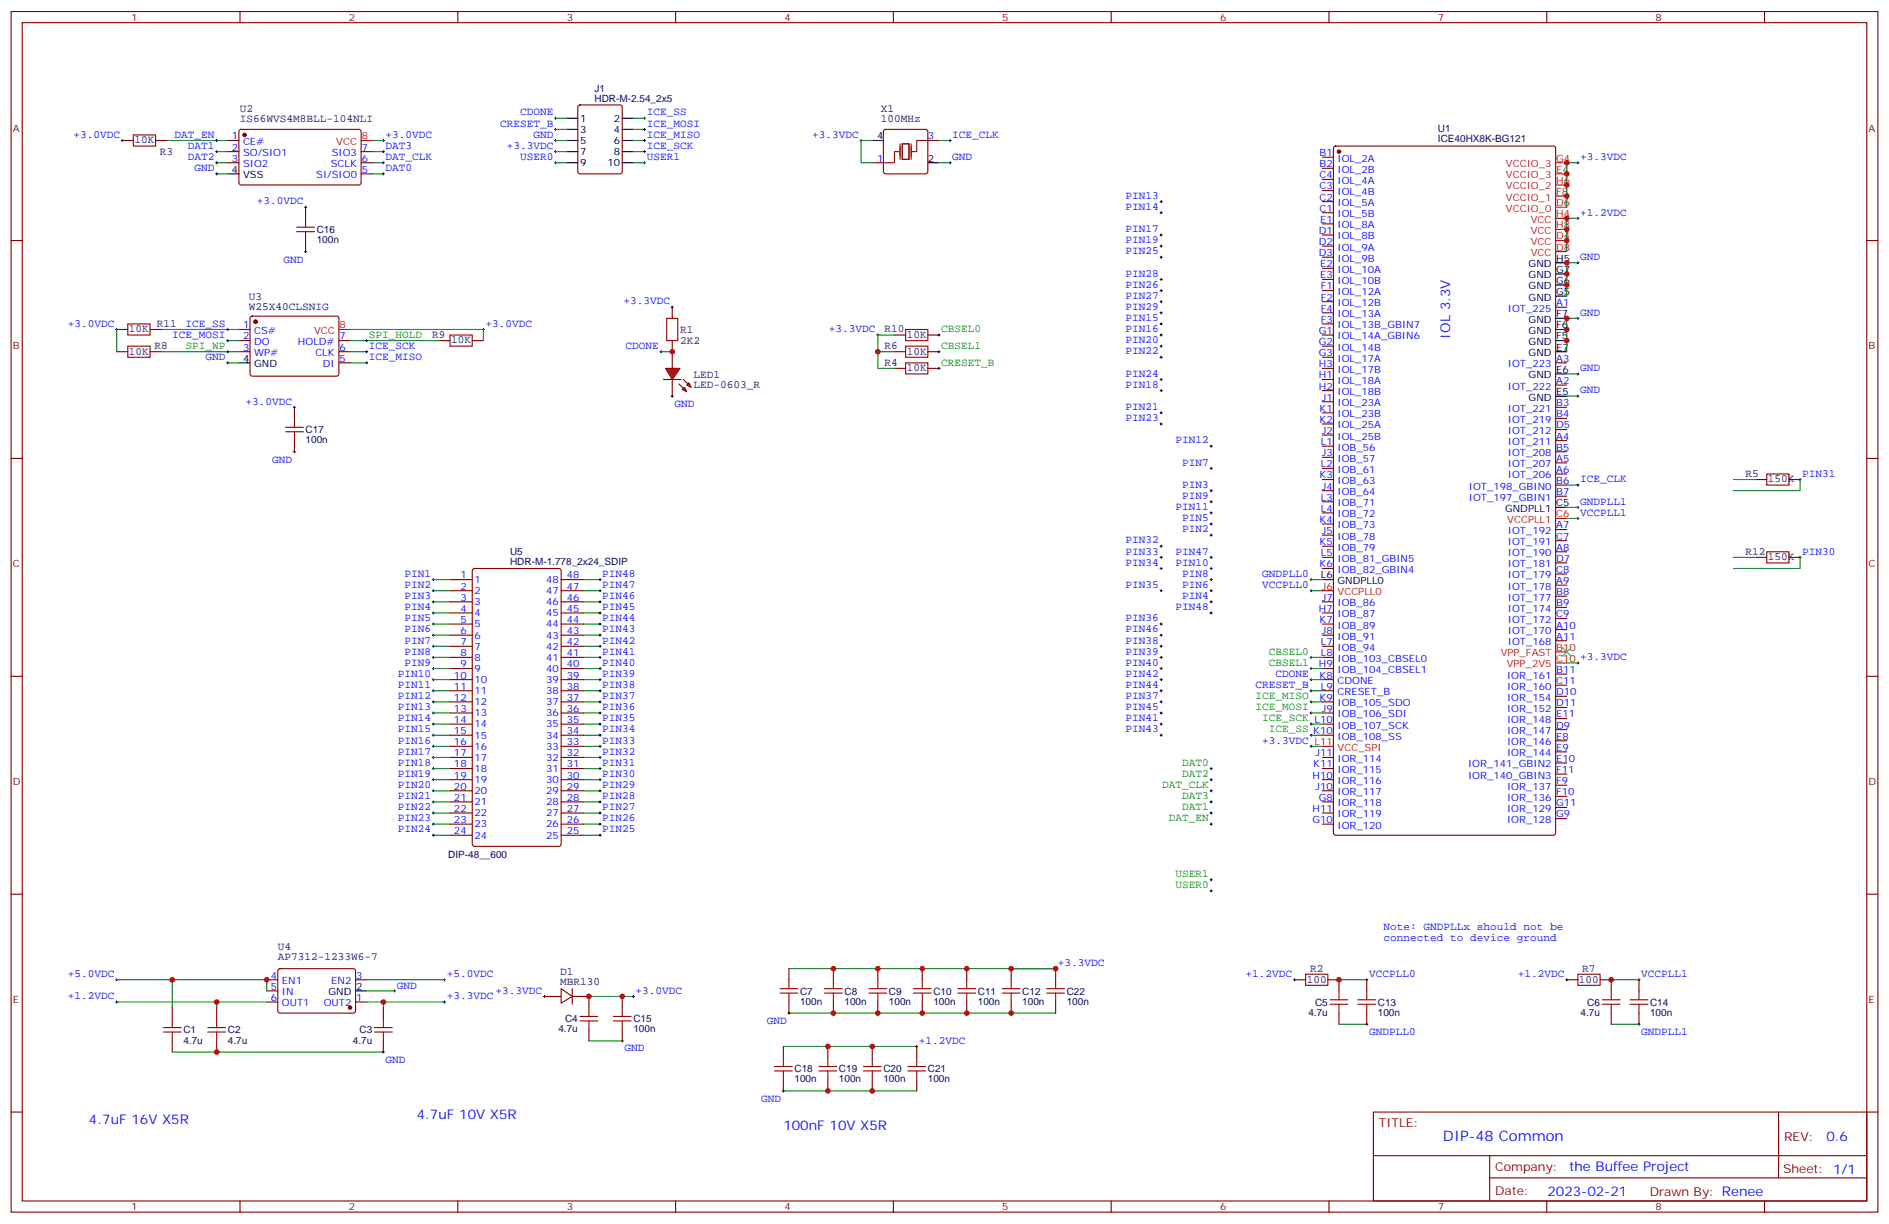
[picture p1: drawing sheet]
<svg xmlns="http://www.w3.org/2000/svg" width="600mm" height="388mm" viewBox="0 0 600 388" stroke-linecap="round" stroke-linejoin="round" font-family="sans-serif">
<g fill="none" stroke="#870000" stroke-width=".35">
<path d="M3.5 3.7h592.7v381h-592.7zM7.1 7.2h585.6v373.9h-585.6zM76.2 3.7v3.5M145.3 3.7v3.5M214.5 3.7v3.5M283.6 3.7v3.5M352.8 3.7v3.5M421.9 3.7v3.5M491.1 3.7v3.5M560.2 3.7v3.5M3.5 76.3h3.6M592.7 76.3h3.5"/>
<path d="M213.4 97.5v3.5M75.8 104.6h3.6M75.8 108.1h3.6M75.8 111.6h3.6M79.6 100.5l.5-.2 27.1 .1 .4 .6-.1 17.9-.6 .5-27.1-.1-.4-.6v-17.7zM107.6 108.1h3.5M107.6 111.6h3.5M107.6 115.1h3.5M213.4 108.1v3.5M284 116.9h3.5M294.6 116.9h3.5M3.5 145.5h3.6"/>
<path d="M592.7 145.5h3.5M3.5 214.6h3.6M592.7 214.6h3.5M3.5 283.8h3.6M592.7 283.8h3.5M411 310.9h3.5M421.6 310.9h3.5M3.5 352.9h3.6M436 352.9h156.7v28.2h-156.7zM564.7 352.9v20.9M592.7 352.9h3.5M436.1 366.8h156.4"/>
<path d="M472.9 373.8h119.6M472.9 366.8v14.1M76.2 381.1v3.6M145.3 381.1v3.6M214.5 381.1v3.6M283.6 381.1v3.6M352.8 381.1v3.6M421.9 381.1v3.6M491.1 381.1v3.6M560.2 381.1v3.6"/>
</g>
<circle cx="81.1" cy="102.1" r=".53" fill="#870000" stroke="#870000" stroke-width=".35"/>
<path d="M75.8 115.1h3.6" fill="none" stroke="#000" stroke-width=".35"/>
<path d="M107.6 104.6h3.5" fill="none" stroke="#f00" stroke-width=".35"/>
<g fill="none" stroke="#000" stroke-width=".32">
<path d="M213.1 97.5h.7M213.4 97.2v.7M72 115.1h.7M72.3 114.8v.7M153.1 104.6h.7M153.5 104.2v.7M209.5 111.6h.8M209.9 111.3v.7M278.3 106.3h.7M278.7 106v.7M297.7 116.9h.7M298.1 116.6v.7"/>
<path d="M433.6 310.9h.7M433.9 310.6v.7M433.6 325h.7M433.9 324.7v.7"/>
</g>
<path d="M51.2 104.6h24.6M51.2 111.6h24.6M72.3 115.1h3.5M72.3 108.1h3.5M111.1 115.1h5.3M111.1 111.6h5.3M209.9 111.6h3.5M425.1 310.9h8.8M425.1 325h8.8" fill="none" stroke="#008700" stroke-width=".35"/>
<path d="M211.7 101h3.5v7.1h-3.5zM287.5 115.1h7.1v3.6h-7.1zM414.5 309.2h7.1v3.5h-7.1z" fill="none" stroke="#a10000" stroke-width=".35"/>
<g fill="#f00" stroke="#870000" stroke-width=".35">
<path d="M211.3 116.9h4.6l-2.5 3.5z"/>
<path d="M210.6 120.4h5.7z"/>
</g>
<g fill="#870000" stroke="#870000" stroke-width=".35">
<path d="M217 120.4l1.4 1.4z"/>
<path d="M215.5 121.8l1.5 1.5z"/>
</g>
<g fill="#f00" stroke="#870000" stroke-width=".35">
<path d="M218 122.2l.7-.7 .7 1.4z"/>
<path d="M216.6 123.6l.7-.7 .7 1.4z"/>
</g>
<g fill="none" stroke="#870000" stroke-width=".35">
<path d="M183.7 33.5l.4-.2h12.7l.7 .4 .1 20.8-.5 .6-13 .1-.6-.5-.1-20.7zM38.8 44.6h3.5M49.4 44.6h3.5M72.3 44.6h3.5M72.3 48.1h3.5M72.3 51.6h3.5M76.1 41.3l.5-.2h37.6l.5 .7-.1 16.5-.7 .4-37.6-.1-.5-.6v-16.2zM114.7 48.1h3.5M114.7 51.6h3.5M114.7 55.2h3.5M276.9 51.6h3.6M280.7 41.3l.5-.2h12.7l.5 .2 .2 .5v12.7l-.3 .5-.4 .2h-12.7l-.5-.3-.2-.4v-12.7z"/>
<path d="M294.6 44.6h3.5M419.8 49.9h3.5M419.8 53.4h3.5M419.8 56.9h3.5M423.6 46.6l.4-.2h69.2l.6 .4 .1 217.6-.5 .6-69.4 .1-.6-.5-.1-217.5zM97 65.8v3.5M97 76.3v3.6M419.8 60.5h3.5M419.8 64h3.5M419.8 67.5h3.5M419.8 71h3.5M419.8 74.6h3.5"/>
<path d="M419.8 78.1h3.5M419.8 81.6h3.5M419.8 85.2h3.5M419.8 88.7h3.5M419.8 92.2h3.5M419.8 95.7h3.5M419.8 99.3h3.5M493.9 97.5h3.5M37 111.6h3.6M37 104.6h3.6M47.6 111.6h3.6M47.6 104.6h3.6"/>
<path d="M139.3 108.1h3.6M149.9 108.1h3.6M213.4 111.6v5.3M284 111.6h3.5M284 106.3h3.5M294.6 111.6h3.5M294.6 106.3h3.5M419.8 106.3h3.5M419.8 102.8h3.5M419.8 109.9h3.5M419.8 113.4h3.5M419.8 116.9h3.5"/>
<path d="M493.9 115.1h3.5M93.5 129.3v3.5M93.5 139.8v3.6M213.4 120.4v5.3M419.8 120.4h3.5M419.8 124h3.5M419.8 127.5h3.5M419.8 131h3.5M419.8 134.5h3.5M419.8 138.1h3.5M493.9 139.8h3.5M493.9 136.3h3.5"/>
<path d="M493.9 132.8h3.5M493.9 129.3h3.5M493.9 122.2h3.5M419.8 141.6h3.5M419.8 145.1h3.5M419.8 148.7h3.5M419.8 152.2h3.5M419.8 155.7h3.5M419.8 159.2h3.5M493.9 157.5h3.5M493.9 154h3.5M493.9 150.4h3.5"/>
<path d="M493.9 146.9h3.5M493.9 143.4h3.5M557.4 152.2h3.5M568 152.2h3.5M419.8 162.8h3.5M419.8 166.3h3.5M419.8 169.8h3.5M419.8 173.4h3.5M419.8 176.9h3.5M493.9 178.6h3.5M493.9 175.1h3.5M493.9 171.6h3.5"/>
<path d="M493.9 168.1h3.5M557.4 176.9h3.5M568 176.9h3.5M142.9 191h7M142.9 194.5h7M142.9 198h7M142.9 183.9h7M142.9 187.5h7M150.2 180.6l.4-.2h26.8l.7 .4 .1 87.1-.5 .6-27.1 .1-.6-.5-.1-87zM178.2 191h7M178.2 194.5h7M178.2 198h7"/>
<path d="M178.2 183.9h7M178.2 187.5h7M419.8 180.4h3.5M419.8 191h3.5M419.8 194.5h3.5M419.8 198h3.5M493.9 199.8h3.5M493.9 196.3h3.5M493.9 192.8h3.5M493.9 189.2h3.5M493.9 185.7h3.5M493.9 182.2h3.5"/>
<path d="M142.9 201.6h7M142.9 205.1h7M142.9 208.6h7M142.9 212.2h7M142.9 215.7h7M142.9 219.2h7M178.2 201.6h7M178.2 205.1h7M178.2 208.6h7M178.2 212.2h7M178.2 215.7h7M178.2 219.2h7"/>
<path d="M419.8 201.6h3.5M419.8 205.1h3.5M419.8 208.6h3.5M419.8 212.2h3.5M419.8 215.7h3.5M419.8 219.2h3.5M493.9 217.5h3.5M493.9 213.9h3.5M493.9 203.3h3.5M142.9 222.7h7M142.9 226.3h7M142.9 229.8h7"/>
<path d="M142.9 233.3h7M142.9 236.9h7M178.2 222.7h7M178.2 226.3h7M178.2 229.8h7M178.2 233.3h7M178.2 236.9h7M419.8 222.7h3.5M419.8 226.3h3.5M419.8 229.8h3.5M419.8 233.3h3.5M493.9 238.6h3.5"/>
<path d="M493.9 235.1h3.5M493.9 231.6h3.5M493.9 228h3.5M493.9 224.5h3.5M493.9 221h3.5M142.9 240.4h7M142.9 243.9h7M142.9 247.4h7M142.9 251h7M142.9 254.5h7M142.9 258h7M178.2 240.4h7"/>
<path d="M178.2 243.9h7M178.2 247.4h7M178.2 251h7M178.2 254.5h7M178.2 258h7M419.8 240.4h3.5M419.8 243.9h3.5M419.8 247.4h3.5M419.8 251h3.5M419.8 254.5h3.5M419.8 258h3.5M493.9 259.8h3.5"/>
<path d="M493.9 256.3h3.5M493.9 252.7h3.5M493.9 249.2h3.5M493.9 245.7h3.5M493.9 242.1h3.5M142.9 261.5h7M142.9 265.1h7M178.2 261.5h7M178.2 265.1h7M419.8 261.5h3.5M54.7 319.8v3.5M68.8 319.8v3.5"/>
<path d="M84.7 318h3.5M84.7 314.5h3.5M84.7 310.9h3.5M88.4 307.6l.5-.2 23.6 .1 .4 .6-.1 13-.6 .4h-23.6l-.4-.7v-12.7zM112.9 318h3.5M112.9 310.9h3.5M121.7 319.8v3.5M172.9 316.2h5.3M178.2 313.8l3.5 2.4-3.5 2.1zM181.7 316.2h5.3v3.6M181.7 313.8v4.9M197.6 316.2v3.6"/>
<path d="M250.5 307.4v3.5M250.5 318v3.5M264.6 307.4v3.5M264.6 318v3.5M278.7 307.4v3.5M278.7 318v3.5M292.8 307.4v3.5M292.8 318v3.5M306.9 307.4v3.5M306.9 318v3.5M321 307.4v3.5M321 318v3.5"/>
<path d="M335.1 307.4v3.5M335.1 318v3.5M425.1 310.9v3.6M433.9 310.9v3.6M497.4 310.9h3.5M508 310.9h3.5v3.6M520.3 310.9v3.6M54.7 330.3v3.6M68.8 330.3v3.6M121.7 330.3v3.6M187 326.8v3.5M197.6 326.8v3.5"/>
<path d="M248.7 332.1v3.5M262.8 332.1v3.5M276.9 332.1v3.5M291 332.1v3.5M425.1 321.5v3.5M433.9 321.5v3.5M511.5 321.5v3.5M520.3 321.5v3.5M248.7 342.7v3.5M262.8 342.7v3.5M276.9 342.7v3.5M291 342.7v3.5"/>
</g>
<g fill="none" stroke="#000" stroke-width=".32">
<path d="M176 37.5h.7M176.4 37.2v.7M204.3 37.5h.7M204.6 37.2v.7M38.5 44.6h.7M38.8 44.2v.7M68.4 44.6h.7M68.4 51.6h.7M68.4 55.2h.7M68.4 48.1h.7M68.8 44.2v.7M68.8 47.8v.7"/>
<path d="M68.8 51.3v.7M68.8 54.8v.7M121.4 44.6h.7M121.4 51.6h.7M121.4 55.2h.7M121.4 48.1h.7M121.7 44.2v.7M121.7 47.8v.7M121.7 51.3v.7M121.7 54.8v.7M176 44.6h.7M176 51.6h.7"/>
<path d="M176 48.1h.7M176 41.1h.7M176.4 40.7v.7M176.4 44.2v.7M176.4 47.8v.7M176.4 51.3v.7M204.3 44.6h.7M204.3 51.6h.7M204.3 48.1h.7M204.3 41.1h.7M204.6 40.7v.7M204.6 44.2v.7"/>
<path d="M204.6 47.8v.7M204.6 51.3v.7M273 44.6h.8M273.4 44.2v.7M301.3 44.6h.7M301.3 51.6h.7M301.6 44.2v.7M301.6 51.3v.7M500.6 51.6h.7M500.9 51.3v.7M96.7 79.9h.7M96.7 65.8h.7"/>
<path d="M97 65.4v.7M97 79.5v.7M368.3 64h.7M368.3 67.5h.7M368.3 74.6h.7M368.3 78.1h.7M368.7 63.6v.7M368.7 67.2v.7M368.7 74.2v.7M368.7 77.8v.7M500.6 69.3h.7M500.9 68.9v.7"/>
<path d="M368.3 81.6h.7M368.3 92.2h.7M368.3 95.7h.7M368.3 88.7h.7M368.3 99.3h.7M368.7 81.3v.7M368.7 88.3v.7M368.7 91.9v.7M368.7 95.4v.7M368.7 98.9v.7M500.6 83.4h.7M500.9 83v.7"/>
<path d="M36.7 104.6h.7M37 104.2v.7M72 111.6h.7M72 104.6h.7M72 108.1h.7M72.3 104.2v.7M72.3 107.7v.7M72.3 111.3v.7M116.1 111.6h.7M116.1 108.1h.7M116.1 115.1h.7M116.4 107.7v.7"/>
<path d="M116.4 111.3v.7M116.4 114.8v.7M297.7 111.6h.7M297.7 106.3h.7M298.1 106v.7M298.1 111.3v.7M368.3 106.3h.7M368.3 113.4h.7M368.3 102.8h.7M368.3 109.9h.7M368.7 102.4v.8M368.7 106v.7"/>
<path d="M368.7 109.5v.7M368.7 113v.7M500.6 101h.7M500.6 118.7h.7M500.9 100.7v.7M500.9 118.3v.7M93.1 129.3h.7M93.5 128.9v.7M213.1 125.7h.7M213.4 125.4v.7M368.3 131h.7M368.3 134.5h.7"/>
<path d="M368.3 124h.7M368.3 120.4h.7M368.7 120.1v.7M368.7 123.6v.7M368.7 130.7v.7M368.7 134.2v.7M500.6 125.7h.7M500.9 125.4v.7M93.1 143.4h.7M93.5 143v.7M384.2 155.7h.7M384.2 148.7h.7"/>
<path d="M384.2 159.2h.7M384.2 141.6h.7M384.5 141.3v.7M384.5 148.3v.7M384.5 155.4v.7M384.5 158.9v.7M500.6 154h.7M500.9 153.6v.7M571.1 152.2h.8M571.5 151.8v.7M368.3 176.9h.7M368.3 173.4h.7"/>
<path d="M368.7 173v.7M368.7 176.5v.7M384.2 169.8h.7M384.2 166.3h.7M384.2 162.8h.7M384.2 176.9h.7M384.5 162.4v.7M384.5 165.9v.8M384.5 169.5v.7M384.5 176.5v.7M500.6 164.5h.7M500.6 161h.7"/>
<path d="M500.9 160.7v.7M500.9 164.2v.7M571.1 176.9h.8M571.5 176.5v.7M137.2 191h.7M137.2 187.5h.7M137.2 183.9h.7M137.2 198h.7M137.2 194.5h.7M137.6 183.6v.7M137.6 187.1v.7M137.6 190.6v.7"/>
<path d="M137.6 194.2v.7M137.6 197.7v.7M190.1 191h.8M190.1 187.5h.8M190.1 183.9h.8M190.1 198h.8M190.1 194.5h.8M190.5 183.6v.7M190.5 187.1v.7M190.5 190.6v.7M190.5 194.2v.7M190.5 197.7v.7"/>
<path d="M368.3 187.5h.7M368.3 180.4h.7M368.3 198h.7M368.7 180.1v.7M368.7 187.1v.7M368.7 197.7v.7M384.2 191h.7M384.2 187.5h.7M384.2 183.9h.7M384.2 180.4h.7M384.2 194.5h.7M384.5 180.1v.7"/>
<path d="M384.5 183.6v.7M384.5 187.1v.7M384.5 190.6v.7M384.5 194.2v.7M415.9 187.5h.7M415.9 183.9h.7M416.3 183.6v.7M416.3 187.1v.7M137.2 205.1h.7M137.2 208.6h.7M137.2 212.2h.7M137.2 215.7h.7"/>
<path d="M137.2 219.2h.7M137.2 201.6h.7M137.6 201.2v.7M137.6 204.8v.7M137.6 208.3v.7M137.6 211.8v.7M137.6 215.3v.7M137.6 218.9v.7M190.1 205.1h.8M190.1 208.6h.8M190.1 212.2h.8M190.1 215.7h.8"/>
<path d="M190.1 219.2h.8M190.1 201.6h.8M190.5 201.2v.7M190.5 204.8v.7M190.5 208.3v.7M190.5 211.8v.7M190.5 215.3v.7M190.5 218.9v.7M368.3 205.1h.7M368.3 208.6h.7M368.3 212.2h.7M368.3 215.7h.7"/>
<path d="M368.3 219.2h.7M368.3 201.6h.7M368.7 201.2v.7M368.7 204.8v.7M368.7 208.3v.7M368.7 211.8v.7M368.7 215.3v.7M368.7 218.9v.7M415.9 208.6h.7M415.9 212.2h.7M415.9 215.7h.7M415.9 219.2h.7"/>
<path d="M416.3 208.3v.7M416.3 211.8v.7M416.3 215.3v.7M416.3 218.9v.7M500.6 210.4h.7M500.9 210v.7M137.2 222.7h.7M137.2 229.8h.7M137.2 233.3h.7M137.2 226.3h.7M137.2 236.9h.7M137.6 222.4v.7"/>
<path d="M137.6 225.9v.7M137.6 229.4v.8M137.6 233v.7M137.6 236.5v.7M190.1 222.7h.8M190.1 229.8h.8M190.1 233.3h.8M190.1 226.3h.8M190.1 236.9h.8M190.5 222.4v.7M190.5 225.9v.7M190.5 229.4v.8"/>
<path d="M190.5 233v.7M190.5 236.5v.7M368.3 222.7h.7M368.3 229.8h.7M368.3 233.3h.7M368.3 226.3h.7M368.7 222.4v.7M368.7 225.9v.7M368.7 229.4v.8M368.7 233v.7M415.9 222.7h.7M415.9 229.8h.7"/>
<path d="M415.9 233.3h.7M415.9 226.3h.7M415.9 236.9h.7M416.3 222.4v.7M416.3 225.9v.7M416.3 229.4v.8M416.3 233v.7M416.3 236.5v.7M137.2 251h.7M137.2 254.5h.7M137.2 247.4h.7M137.2 258h.7"/>
<path d="M137.2 243.9h.7M137.2 240.4h.7M137.6 240v.7M137.6 243.6v.7M137.6 247.1v.7M137.6 250.6v.7M137.6 254.1v.7M137.6 257.7v.7M190.1 251h.8M190.1 254.5h.8M190.1 247.4h.8M190.1 258h.8"/>
<path d="M190.1 243.9h.8M190.1 240.4h.8M190.5 240v.7M190.5 243.6v.7M190.5 247.1v.7M190.5 250.6v.7M190.5 254.1v.7M190.5 257.7v.7M384.2 251h.7M384.2 254.5h.7M384.2 247.4h.7M384.2 258h.7"/>
<path d="M384.2 243.9h.7M384.5 243.6v.7M384.5 247.1v.7M384.5 250.6v.7M384.5 254.1v.7M384.5 257.7v.7M137.2 261.5h.7M137.2 265.1h.7M137.6 261.2v.7M137.6 264.7v.7M190.1 261.5h.8M190.1 265.1h.8"/>
<path d="M190.5 261.2v.7M190.5 264.7v.7M384.2 279.2h.7M384.2 261.5h.7M384.5 261.2v.7M384.5 278.8v.7M384.2 282.7h.7M384.5 282.4v.7M36.7 310.9h.7M36.7 318h.7M37 310.6v.7M37 317.6v.7"/>
<path d="M124.9 314.5h.7M125.2 314.1v.7M140.8 310.9h.7M140.8 318h.7M141.1 310.6v.7M141.1 317.6v.7M172.5 316.2h.7M172.9 315.9v.7M200.7 316.2h.7M201.1 315.9v.7M334.8 307.4h.7M335.1 307.1v.7"/>
<path d="M410.6 310.9h.7M411 310.6v.7M497.1 310.9h.7M497.4 310.6v.7M520 310.9h.7M520.3 310.6v.7M121.4 333.9h.7M121.7 333.5v.7M197.2 330.3h.7M197.6 330v.7M250.1 321.5h.7M250.5 321.2v.7"/>
<path d="M290.7 332.1h.7M291 331.8v.7M520 325h.7M520.3 324.7v.7M248.4 346.2h.7M248.7 345.9v.7"/>
</g>
<g fill="none" stroke="#008700" stroke-width=".35">
<path d="M176.4 37.5h3.5M201.1 37.5h3.5M52.9 44.6h19.4M68.8 51.6h3.5M68.8 55.2h3.5M68.8 48.1h3.5M118.2 51.6h3.5M118.2 55.2h3.5M118.2 48.1h3.5M118.2 44.6h3.5M176.4 51.6h3.5M176.4 48.1h3.5"/>
<path d="M176.4 44.6h3.5M176.4 41.1h3.5M201.1 51.6h3.5M201.1 48.1h3.5M201.1 44.6h3.5M201.1 41.1h3.5M276.9 44.6h-3.5v7h3.5M298.1 51.6h3.5M298.1 44.6h3.5M500.9 51.6h-3.5v14.2M500.9 69.3h-3.5v10.6M500.9 83.4h-3.5v10.6"/>
<path d="M37 104.6v7M111.1 104.6h42.4v3.5M111.1 108.1h28.2M278.7 111.6h5.3M284 106.3h-5.3v10.6h5.3M497.4 101h3.5h-3.5v10.6M497.4 118.7h3.5M497.4 125.7h3.5M497.4 154h3.5M550.3 152.2h7.1M571.5 152.2v3.5h-21.2M497.4 164.5h3.5"/>
<path d="M497.4 161h3.5M550.3 176.9h7.1M571.5 176.9v3.5h-21.2M137.6 187.5h5.3M137.6 183.9h5.3M137.6 198h5.3M137.6 194.5h5.3M137.6 191h5.3M185.2 187.5h5.3M185.2 183.9h5.3M185.2 198h5.3M185.2 194.5h5.3"/>
<path d="M185.2 191h5.3M416.3 187.5h3.5M416.3 183.9h3.5M137.6 208.6h5.3M137.6 212.2h5.3M137.6 219.2h5.3M137.6 215.7h5.3M137.6 205.1h5.3M137.6 201.6h5.3M185.2 208.6h5.3M185.2 212.2h5.3M185.2 219.2h5.3"/>
<path d="M185.2 215.7h5.3M185.2 205.1h5.3M185.2 201.6h5.3M416.3 208.6h3.5M416.3 212.2h3.5M416.3 219.2h3.5M416.3 215.7h3.5M497.4 210.4h3.5M137.6 222.7h5.3M137.6 226.3h5.3M137.6 229.8h5.3M137.6 233.3h5.3"/>
<path d="M137.6 236.9h5.3M185.2 222.7h5.3M185.2 226.3h5.3M185.2 229.8h5.3M185.2 233.3h5.3M185.2 236.9h5.3M416.3 222.7h3.5M416.3 226.3h3.5M416.3 229.8h3.5M416.3 233.3h3.5M416.3 236.9h3.5M137.6 258h5.3"/>
<path d="M137.6 254.5h5.3M137.6 251h5.3M137.6 247.4h5.3M137.6 243.9h5.3M137.6 240.4h5.3M185.2 258h5.3M185.2 254.5h5.3M185.2 251h5.3M185.2 247.4h5.3M185.2 243.9h5.3M185.2 240.4h5.3M137.6 265.1h5.3"/>
<path d="M137.6 261.5h5.3M185.2 265.1h5.3M185.2 261.5h5.3M37 310.9h47.7v3.6M37 318h47.7M54.7 310.9v8.9M68.8 318v1.8M116.4 318h24.7M116.4 310.9h24.7M116.4 314.5h8.8M121.7 318v1.8M187 316.2h14.1"/>
<path d="M250.5 307.4h84.6M511.5 310.9h8.8M54.7 333.9h67M187 330.3h10.6M248.7 332.1h42.3M250.5 321.5h84.6M511.5 325h8.8M248.7 346.2h42.3"/>
</g>
<g fill="#870000" stroke="#870000" stroke-width=".35">
<circle cx="77.6" cy="42.8" r=".53"/>
<circle cx="111.1" cy="319.8" r=".53"/>
<circle cx="425.1" cy="48.1" r=".53"/>
</g>
<g fill="none" stroke="#000" stroke-width=".35">
<path d="M179.9 37.5h3.5M197.6 37.5h3.5M72.3 55.2h3.5M179.9 44.6h3.5M179.9 51.6h3.5M179.9 41.1h3.5M179.9 48.1h3.5M197.6 44.6h3.5M197.6 51.6h3.5M197.6 41.1h3.5M197.6 48.1h3.5M276.9 44.6h3.6"/>
<path d="M294.6 51.6h3.5M493.9 94h3.5M493.9 90.5h3.5M493.9 86.9h3.5M493.9 83.4h3.5M493.9 118.7h3.5M493.9 111.6h3.5M493.9 108.1h3.5M493.9 104.6h3.5M493.9 101h3.5M493.9 125.7h3.5M493.9 161h3.5"/>
<path d="M419.8 183.9h3.5M112.9 314.5h3.5"/>
</g>
<g fill="none" stroke="#f00" stroke-width=".35">
<path d="M114.7 44.6h3.5M493.9 58.7h3.5M493.9 55.2h3.5M493.9 51.6h3.5M493.9 79.9h3.5M493.9 76.3h3.5M493.9 72.8h3.5M493.9 69.3h3.5M493.9 65.8h3.5M493.9 62.2h3.5M493.9 164.5h3.5M419.8 187.5h3.5"/>
<path d="M493.9 210.4h3.5M493.9 206.9h3.5M419.8 236.9h3.5"/>
</g>
<path d="M285.4 48.1h-1.4v3.5h-3.5M285.8 45.6v5M286.5 45.6h2.1v5h-2.1zM289.3 45.6v5M294.6 44.6h-3.6v3.5h-1.4" fill="none" stroke="#870012" stroke-width=".35"/>
<g fill="none" stroke="#a10000" stroke-width=".35">
<path d="M42.3 42.8h7.1v3.6h-7.1zM94.2 73.5h5.6M94.2 72.1h5.6M97 69.3v2.8M97 73.5v2.8M40.6 109.9h7v3.5h-7zM40.6 102.8h7v3.5h-7zM142.9 106.3h7v3.6h-7zM287.5 109.9h7.1v3.5h-7.1zM287.5 104.6h7.1v3.5h-7.1zM90.7 137h5.6M90.7 135.6h5.6"/>
<path d="M93.5 132.8v2.8M93.5 137v2.8M560.9 150.4h7.1v3.6h-7.1zM560.9 175.1h7.1v3.5h-7.1zM187 319.8v2.8M197.6 319.8v2.8M247.6 315.2h5.7M247.6 313.8h5.7M250.5 310.9v2.9M250.5 315.2v2.8M261.8 315.2h5.6M261.8 313.8h5.6"/>
<path d="M264.6 310.9v2.9M264.6 315.2v2.8M275.9 315.2h5.6M275.9 313.8h5.6M278.7 310.9v2.9M278.7 315.2v2.8M290 315.2h5.6M290 313.8h5.6M292.8 310.9v2.9M292.8 315.2v2.8M304.1 315.2h5.6M304.1 313.8h5.6"/>
<path d="M306.9 310.9v2.9M306.9 315.2v2.8M318.2 315.2h5.6M318.2 313.8h5.6M321 310.9v2.9M321 315.2v2.8M332.3 315.2h5.7M332.3 313.8h5.7M335.1 310.9v2.9M335.1 315.2v2.8M422.3 318.7h5.6M422.3 317.3h5.6"/>
<path d="M425.1 314.5v2.8M425.1 318.7v2.8M431.1 318.7h5.6M431.1 317.3h5.6M433.9 314.5v2.8M433.9 318.7v2.8M500.9 309.2h7.1v3.5h-7.1zM508.7 318.7h5.6M508.7 317.3h5.6M511.5 314.5v2.8M511.5 318.7v2.8M517.5 318.7h5.7"/>
<path d="M517.5 317.3h5.7M520.3 314.5v2.8M520.3 318.7v2.8M51.9 327.5h5.6M51.9 326.1h5.6M54.7 323.3v2.8M54.7 327.5v2.8M66 327.5h5.6M66 326.1h5.6M68.8 323.3v2.8M68.8 327.5v2.8M118.9 327.5h5.6"/>
<path d="M118.9 326.1h5.6M121.7 323.3v2.8M121.7 327.5v2.8M184.1 324h5.7M184.1 322.6h5.7M187 324v2.8M194.7 324h5.7M194.7 322.6h5.7M197.6 324v2.8M245.9 339.9h5.6M245.9 338.5h5.6M248.7 335.6v2.9"/>
<path d="M248.7 339.9v2.8M260 339.9h5.6M260 338.5h5.6M262.8 335.6v2.9M262.8 339.9v2.8M274.1 339.9h5.7M274.1 338.5h5.7M276.9 335.6v2.9M276.9 339.9v2.8M288.2 339.9h5.7M288.2 338.5h5.7M291 335.6v2.9"/>
<path d="M291 339.9v2.8"/>
</g>
<path d="M496 205.5l2.8 2.8M498.8 205.5l-2.8 2.8" fill="none" stroke="#3c3" stroke-width=".35"/>
<g fill="#c00">
<circle cx="213.4" cy="111.6" r=".88"/>
<circle cx="84.7" cy="310.9" r=".88"/>
<circle cx="121.7" cy="318" r=".88"/>
<circle cx="68.8" cy="318" r=".88"/>
<circle cx="278.7" cy="111.6" r=".88"/>
<circle cx="497.4" cy="101" r=".88"/>
<circle cx="497.4" cy="51.6" r=".88"/>
<circle cx="497.4" cy="55.2" r=".88"/>
<circle cx="497.4" cy="58.7" r=".88"/>
<circle cx="497.4" cy="62.2" r=".88"/>
<circle cx="497.4" cy="69.3" r=".88"/>
<circle cx="497.4" cy="72.8" r=".88"/>
<circle cx="497.4" cy="76.3" r=".88"/>
<circle cx="497.4" cy="83.4" r=".88"/>
<circle cx="497.4" cy="86.9" r=".88"/>
<circle cx="497.4" cy="90.5" r=".88"/>
<circle cx="497.4" cy="104.6" r=".88"/>
<circle cx="497.4" cy="108.1" r=".88"/>
<circle cx="54.7" cy="310.9" r=".88"/>
<circle cx="68.8" cy="333.9" r=".88"/>
<circle cx="187" cy="316.2" r=".88"/>
<circle cx="425.1" cy="310.9" r=".88"/>
<circle cx="511.5" cy="310.9" r=".88"/>
<circle cx="264.6" cy="321.5" r=".88"/>
<circle cx="264.6" cy="307.4" r=".88"/>
<circle cx="278.7" cy="321.5" r=".88"/>
<circle cx="278.7" cy="307.4" r=".88"/>
<circle cx="292.8" cy="321.5" r=".88"/>
<circle cx="292.8" cy="307.4" r=".88"/>
<circle cx="306.9" cy="321.5" r=".88"/>
<circle cx="306.9" cy="307.4" r=".88"/>
<circle cx="262.8" cy="346.2" r=".88"/>
<circle cx="262.8" cy="332.1" r=".88"/>
<circle cx="276.9" cy="346.2" r=".88"/>
<circle cx="276.9" cy="332.1" r=".88"/>
<circle cx="197.6" cy="316.2" r=".88"/>
<circle cx="321" cy="307.4" r=".88"/>
<circle cx="335.1" cy="307.4" r=".88"/>
<circle cx="321" cy="321.5" r=".88"/>
</g>
<text font-size="4.6" fill="#00f" x="458.1" y="361.9">DIP-48 Common</text>
<g font-size="4.2" fill="#00f">
<text x="460.4" y="107.4" transform="rotate(-90 460.4 107.4)">IOL 3.3V</text>
<text x="28.2" y="356.8">4.7uF 16V X5R</text>
<text x="132.3" y="355">4.7uF 10V X5R</text>
<text x="248.7" y="358.6">100nF 10V X5R</text>
<text x="579.8" y="362.2">0.6</text>
<text x="498.2" y="371.7">the Buffee Project</text>
<text x="491.3" y="379.5">2023-02-21</text>
</g>
<g font-size="3.9" fill="#800">
<text x="437.8" y="357.5">TITLE:</text>
<text x="566.4" y="362.2">REV:</text>
<text x="474.7" y="371.7">Company:</text>
<text x="566.1" y="372.3">Sheet: 1/1</text>
<text x="474.7" y="379.4">Date:</text>
<text x="523.7" y="379.5">Drawn By: Renee</text>
</g>
<g font-size="3.5" fill="#000080">
<text x="76.1" y="35.5">U2</text>
<text x="279.6" y="35.5">X1</text>
<text x="76.1" y="38.7">IS66WVS4M8BLL-104NLI</text>
<text x="279.6" y="38.7">100MHz</text>
<text x="42.7" y="45.5">10K</text>
<text x="50.8" y="49.1">R3</text>
<text x="79" y="95.1">U3</text>
<text x="79" y="98.4">W25X40CLSNIG</text>
<text x="40.9" y="105.5">10K</text>
<text x="49.7" y="103.6">R11</text>
<text x="137.2" y="107.3">R9</text>
<text x="215.9" y="105.7">R1</text>
<text x="280.8" y="105.5">R10</text>
<text x="287.9" y="107.2">10K</text>
<text x="40.9" y="112.5">10K</text>
<text x="49" y="110.8">R8</text>
<text x="143.2" y="109">10K</text>
<text x="215.9" y="109.1">2K2</text>
<text x="280.8" y="110.8">R6</text>
<text x="287.9" y="112.5">10K</text>
<text x="220.1" y="119.8">LED1</text>
<text x="280.8" y="116.1">R4</text>
<text x="287.9" y="117.8">10K</text>
<text x="220.1" y="123">LED-0603_R</text>
<text x="554.2" y="151.3">R5</text>
<text x="561.3" y="153.1">150K</text>
<text x="554.2" y="176">R12</text>
<text x="561.3" y="177.8">150K</text>
<text x="88.2" y="304.8">AP7312-1233W6-7</text>
<text x="88.2" y="301.6">U4</text>
<text x="177.8" y="309.5">D1</text>
<text x="414.9" y="311.9">100</text>
<text x="415.9" y="308.3">R2</text>
<text x="501.3" y="311.9">100</text>
<text x="502.4" y="308.3">R7</text>
<text x="177.8" y="312.7">MBR130</text>
</g>
<g font-size="3.5" fill="#00f">
<text x="158.7" y="40.2">CRESET_B</text>
<text x="165.1" y="36.7">CDONE</text>
<text x="205.3" y="36.7">ICE_SS</text>
<text x="205.3" y="40.2">ICE_MOSI</text>
<text x="23.3" y="43.7">+3.0VDC</text>
<text x="55.4" y="43.7">DAT_EN</text>
<text x="59.6" y="47.2">DAT1</text>
<text x="122.4" y="43.7">+3.0VDC</text>
<text x="122.4" y="47.2">DAT3</text>
<text x="160.9" y="47.2">+3.3VDC</text>
<text x="169.3" y="43.7">GND</text>
<text x="205.3" y="47.2">ICE_SCK</text>
<text x="205.3" y="43.7">ICE_MISO</text>
<text x="257.9" y="43.7">+3.3VDC</text>
<text x="302.3" y="43.7">ICE_CLK</text>
<text x="59.6" y="50.8">DAT2</text>
<text x="122.4" y="50.8">DAT_CLK</text>
<text x="165.1" y="50.8">USER0</text>
<text x="205.3" y="50.8">USER1</text>
<text x="302.3" y="50.8">GND</text>
<text x="501.6" y="50.8">+3.3VDC</text>
<text x="61.7" y="54.3">GND</text>
<text x="122.4" y="54.3">DAT0</text>
<text x="81.5" y="64.9">+3.0VDC</text>
<text x="357.4" y="63.1">PIN13</text>
<text x="357.4" y="66.6">PIN14</text>
<text x="501.6" y="68.4">+1.2VDC</text>
<text x="357.4" y="73.7">PIN17</text>
<text x="357.4" y="77.2">PIN19</text>
<text x="90" y="83.4">GND</text>
<text x="357.4" y="80.8">PIN25</text>
<text x="501.6" y="82.5">GND</text>
<text x="357.4" y="87.8">PIN28</text>
<text x="357.4" y="91.3">PIN26</text>
<text x="357.4" y="94.9">PIN27</text>
<text x="197.9" y="96.6">+3.3VDC</text>
<text x="357.4" y="101.9">PIN15</text>
<text x="357.4" y="98.4">PIN29</text>
<text x="501.6" y="100.2">GND</text>
<text x="21.5" y="103.7">+3.0VDC</text>
<text x="54.7" y="107.2">ICE_MOSI</text>
<text x="58.9" y="103.7">ICE_SS</text>
<text x="154.2" y="103.7">+3.0VDC</text>
<text x="263.2" y="105.4">+3.3VDC</text>
<text x="357.4" y="105.4">PIN16</text>
<text x="117.1" y="110.7">ICE_SCK</text>
<text x="198.6" y="110.7">CDONE</text>
<text x="357.4" y="112.5">PIN22</text>
<text x="357.4" y="109">PIN20</text>
<text x="65.3" y="114.3">GND</text>
<text x="117.1" y="114.3">ICE_MISO</text>
<text x="357.4" y="119.6">PIN24</text>
<text x="501.6" y="117.8">GND</text>
<text x="357.4" y="123.1">PIN18</text>
<text x="501.6" y="124.8">GND</text>
<text x="78" y="128.4">+3.0VDC</text>
<text x="214.1" y="129.1">GND</text>
<text x="357.4" y="130.1">PIN21</text>
<text x="357.4" y="133.7">PIN23</text>
<text x="373.2" y="140.7">PIN12</text>
<text x="86.4" y="146.9">GND</text>
<text x="375.4" y="147.8">PIN7</text>
<text x="375.4" y="154.8">PIN3</text>
<text x="501.6" y="153.1">ICE_CLK</text>
<text x="572.2" y="151.3">PIN31</text>
<text x="373.2" y="161.9">PIN11</text>
<text x="375.4" y="158.4">PIN9</text>
<text x="501.7" y="160.1">GNDPLL1</text>
<text x="375.4" y="165.4">PIN5</text>
<text x="501.7" y="163.7">VCCPLL1</text>
<text x="357.4" y="172.5">PIN32</text>
<text x="375.4" y="168.9">PIN2</text>
<text x="357.4" y="179.5">PIN34</text>
<text x="357.4" y="176">PIN33</text>
<text x="373.2" y="179.5">PIN10</text>
<text x="373.2" y="176">PIN47</text>
<text x="572.2" y="176">PIN30</text>
<text x="128.4" y="183.1">PIN1</text>
<text x="191.2" y="183.1">PIN48</text>
<text x="375.4" y="183.1">PIN8</text>
<text x="400.7" y="183.1">GNDPLL0</text>
<text x="128.4" y="190.1">PIN3</text>
<text x="128.4" y="186.6">PIN2</text>
<text x="191.2" y="186.6">PIN47</text>
<text x="191.2" y="190.1">PIN46</text>
<text x="357.4" y="186.6">PIN35</text>
<text x="375.4" y="190.1">PIN4</text>
<text x="375.4" y="186.6">PIN6</text>
<text x="400.7" y="186.6">VCCPLL0</text>
<text x="128.4" y="197.2">PIN5</text>
<text x="128.4" y="193.6">PIN4</text>
<text x="191.2" y="193.6">PIN45</text>
<text x="191.2" y="197.2">PIN44</text>
<text x="357.4" y="197.2">PIN36</text>
<text x="373.2" y="193.6">PIN48</text>
<text x="128.4" y="200.7">PIN6</text>
<text x="191.2" y="200.7">PIN43</text>
<text x="357.4" y="200.7">PIN46</text>
<text x="128.4" y="207.8">PIN8</text>
<text x="128.4" y="204.2">PIN7</text>
<text x="191.2" y="204.2">PIN42</text>
<text x="191.2" y="207.8">PIN41</text>
<text x="357.4" y="204.2">PIN38</text>
<text x="357.4" y="207.8">PIN39</text>
<text x="126.3" y="214.8">PIN10</text>
<text x="128.4" y="211.3">PIN9</text>
<text x="191.2" y="211.3">PIN40</text>
<text x="191.2" y="214.8">PIN39</text>
<text x="357.4" y="211.3">PIN40</text>
<text x="357.4" y="214.8">PIN42</text>
<text x="405" y="214.8">CDONE</text>
<text x="126.3" y="221.9">PIN12</text>
<text x="126.3" y="218.3">PIN11</text>
<text x="191.2" y="218.3">PIN38</text>
<text x="191.2" y="221.9">PIN37</text>
<text x="357.4" y="221.9">PIN37</text>
<text x="357.4" y="218.3">PIN44</text>
<text x="398.6" y="218.3">CRESET_B</text>
<text x="126.3" y="225.4">PIN13</text>
<text x="191.2" y="225.4">PIN36</text>
<text x="357.4" y="225.4">PIN45</text>
<text x="126.3" y="232.4">PIN15</text>
<text x="126.3" y="228.9">PIN14</text>
<text x="191.2" y="228.9">PIN35</text>
<text x="191.2" y="232.4">PIN34</text>
<text x="357.4" y="228.9">PIN41</text>
<text x="357.4" y="232.4">PIN43</text>
<text x="126.3" y="239.5">PIN17</text>
<text x="126.3" y="236">PIN16</text>
<text x="191.2" y="236">PIN33</text>
<text x="191.2" y="239.5">PIN32</text>
<text x="400.8" y="236">+3.3VDC L11</text>
<text x="126.3" y="243">PIN18</text>
<text x="191.2" y="243">PIN31</text>
<text x="126.3" y="250.1">PIN20</text>
<text x="126.3" y="246.6">PIN19</text>
<text x="191.2" y="246.6">PIN30</text>
<text x="191.2" y="250.1">PIN29</text>
<text x="126.3" y="257.1">PIN22</text>
<text x="126.3" y="253.6">PIN21</text>
<text x="191.2" y="253.6">PIN28</text>
<text x="191.2" y="257.1">PIN27</text>
<text x="126.3" y="260.7">PIN23</text>
<text x="191.2" y="260.7">PIN26</text>
<text x="126.3" y="264.2">PIN24</text>
<text x="191.2" y="264.2">PIN25</text>
<text x="439.2" y="295.1">Note: GNDPLLx should not be</text>
<text x="439.2" y="298.6">connected to device ground</text>
<text x="21.5" y="310.1">+5.0VDC</text>
<text x="141.8" y="310.1">+5.0VDC</text>
<text x="335.8" y="306.5">+3.3VDC</text>
<text x="395.5" y="310.1">+1.2VDC</text>
<text x="434.6" y="310.1">VCCPLL0</text>
<text x="481.9" y="310.1">+1.2VDC</text>
<text x="521.1" y="310.1">VCCPLL1</text>
<text x="21.5" y="317.1">+1.2VDC</text>
<text x="125.9" y="313.8">GND</text>
<text x="141.8" y="317.1">+3.3VDC</text>
<text x="157.3" y="315.3">+3.3VDC</text>
<text x="201.8" y="315.3">+3.0VDC</text>
<text x="243.4" y="324.9">GND</text>
<text x="434.6" y="328.6">GNDPLL0</text>
<text x="521.1" y="328.6">GNDPLL1</text>
<text x="198.3" y="333.7">GND</text>
<text x="291.7" y="331.2">+1.2VDC</text>
<text x="122.4" y="337.2">GND</text>
<text x="241.7" y="349.6">GND</text>
</g>
<g font-size="3.5" fill="#090">
<text x="117.1" y="107.2">SPI_HOLD</text>
<text x="298.8" y="105.4">CBSEL0</text>
<text x="58.9" y="110.7">SPI_WP</text>
<text x="298.8" y="110.7">CBSEL1</text>
<text x="298.8" y="116">CRESET_B</text>
<text x="402.9" y="207.8">CBSEL0</text>
<text x="402.9" y="211.3">CBSEL1</text>
<text x="398.6" y="221.9">ICE_MISO</text>
<text x="398.6" y="225.4">ICE_MOSI</text>
<text x="400.8" y="228.9">ICE_SCK L10</text>
<text x="402.9" y="232.4">ICE_SS K10</text>
<text x="375.3" y="243">DAT0</text>
<text x="369" y="250.1">DAT_CLK</text>
<text x="375.3" y="246.6">DAT2</text>
<text x="375.3" y="253.6">DAT3</text>
<text x="375.3" y="257.2">DAT1</text>
<text x="371.1" y="260.7">DAT_EN</text>
<text x="373.2" y="278.3">USER1</text>
<text x="373.2" y="281.8">USER0</text>
</g>
<g font-size="3.2" fill="#800">
<text x="41.6" y="6.7">1</text>
<text x="110.8" y="6.7">2</text>
<text x="179.9" y="6.7">3</text>
<text x="249.1" y="6.7">4</text>
<text x="318.2" y="6.7">5</text>
<text x="387.3" y="6.7">6</text>
<text x="456.5" y="6.7">7</text>
<text x="525.6" y="6.7">8</text>
<text x="4.1" y="41.8">A</text>
<text x="593.2" y="41.8">A</text>
<text x="4.1" y="110.9">B</text>
<text x="593.2" y="110.9">B</text>
<text x="4.1" y="180.1">C</text>
<text x="593.2" y="180.1">C</text>
<text x="4.1" y="249.2">D</text>
<text x="593.2" y="249.2">D</text>
<text x="4.1" y="318.3">E</text>
<text x="593.2" y="318.3">E</text>
<text x="41.6" y="384.1">1</text>
<text x="110.8" y="384.1">2</text>
<text x="179.9" y="384.1">3</text>
<text x="249.1" y="384.1">4</text>
<text x="318.2" y="384.1">5</text>
<text x="387.3" y="384.1">6</text>
<text x="456.5" y="384.1">7</text>
<text x="525.6" y="384.1">8</text>
</g>
<g font-size="3.2" fill="#000080">
<text x="188.8" y="29.1">J1</text>
<text x="188.8" y="32.2">HDR-M-2.54_2x5</text>
<text x="456.5" y="45.2">ICE40HX8K-BG121</text>
<text x="456.5" y="42">U1</text>
<text x="100.5" y="77.1">100n</text>
<text x="100.5" y="74">C16</text>
<text x="97" y="137.5">C17</text>
<text x="97" y="140.6">100n</text>
<text x="161.9" y="179.2">HDR-M-1.778_2x24_SDIP</text>
<text x="161.9" y="176.1">U5</text>
<text x="142.3" y="272.1">DIP-48__600</text>
<text x="254" y="315.6">C7</text>
<text x="268.1" y="315.6">C8</text>
<text x="282.2" y="315.6">C9</text>
<text x="296.3" y="315.6">C10</text>
<text x="310.4" y="315.6">C11</text>
<text x="324.6" y="315.6">C12</text>
<text x="338.7" y="315.6">C22</text>
<text x="254" y="318.8">100n</text>
<text x="268.1" y="318.8">100n</text>
<text x="282.2" y="318.8">100n</text>
<text x="296.3" y="318.8">100n</text>
<text x="310.4" y="318.8">100n</text>
<text x="324.6" y="318.8">100n</text>
<text x="338.7" y="318.8">100n</text>
<text x="415.4" y="322.4">4.7u</text>
<text x="417.5" y="319.1">C5</text>
<text x="437.4" y="322.3">100n</text>
<text x="437.4" y="319.1">C13</text>
<text x="501.8" y="322.4">4.7u</text>
<text x="503.9" y="319.1">C6</text>
<text x="523.9" y="322.3">100n</text>
<text x="523.9" y="319.1">C14</text>
<text x="58.2" y="327.9">C1</text>
<text x="72.3" y="327.9">C2</text>
<text x="114.1" y="327.9">C3</text>
<text x="177.3" y="327.6">4.7u</text>
<text x="179.4" y="324.4">C4</text>
<text x="201.1" y="327.6">100n</text>
<text x="201.1" y="324.4">C15</text>
<text x="58.2" y="331.2">4.7u</text>
<text x="72.3" y="331.2">4.7u</text>
<text x="112" y="331.2">4.7u</text>
<text x="252.2" y="340.3">C18</text>
<text x="266.3" y="340.3">C19</text>
<text x="280.5" y="340.3">C20</text>
<text x="294.6" y="340.3">C21</text>
<text x="252.2" y="343.5">100n</text>
<text x="266.3" y="343.5">100n</text>
<text x="280.5" y="343.5">100n</text>
<text x="294.6" y="343.5">100n</text>
</g>
<g font-size="3.2">
<text x="184.1" y="38.6">1</text>
<text x="194.8" y="38.6">2</text>
<text x="184.1" y="42.1">3</text>
<text x="184.1" y="45.6">5</text>
<text x="194.8" y="42.1">4</text>
<text x="194.8" y="45.6">6</text>
<text x="278.4" y="44.2">4</text>
<text x="184.1" y="49.2">7</text>
<text x="184.1" y="52.7">9</text>
<text x="192.8" y="52.7">10</text>
<text x="194.8" y="49.2">8</text>
<text x="294.6" y="51.3">2</text>
<text x="73.7" y="54.8">4</text>
<text x="77.2" y="56.6">VSS</text>
<text x="494.1" y="83">H5</text>
<text x="485.3" y="88.3">GND</text>
<text x="485.3" y="84.8">GND</text>
<text x="494.1" y="86.6">G7</text>
<text x="485.3" y="95.4">GND</text>
<text x="485.3" y="91.9">GND</text>
<text x="494.1" y="93.6">G5</text>
<text x="494.1" y="90.1">G6</text>
<text x="494.1" y="100.7">F7</text>
<text x="485.3" y="106">GND</text>
<text x="485.3" y="102.4">GND</text>
<text x="494.1" y="107.7">F5</text>
<text x="494.1" y="104.2">F6</text>
<text x="485.3" y="113">GND</text>
<text x="485.3" y="109.5">GND</text>
<text x="494.1" y="111.3">E7</text>
<text x="77.2" y="114.8">4</text>
<text x="80.7" y="116.6">GND</text>
<text x="494.1" y="118.3">E6</text>
<text x="485.3" y="120.1">GND</text>
<text x="494.1" y="125.4">E5</text>
<text x="485.3" y="127.1">GND</text>
<text x="494.1" y="160.7">C5</text>
<text x="477.8" y="162.4">GNDPLL1</text>
<text x="419.4" y="183.6">L6</text>
<text x="424.6" y="185.3">GNDPLL0</text>
<text x="104.3" y="315.9">GND</text>
<text x="113.1" y="314.1">2</text>
</g>
<g font-size="3.2" fill="#00f">
<text x="73.7" y="44.2">1</text>
<text x="73.7" y="47.8">2</text>
<text x="77.2" y="46">CE#</text>
<text x="114.8" y="47.8">7</text>
<text x="294.6" y="44.2">3</text>
<text x="73.7" y="51.3">3</text>
<text x="77.2" y="49.5">SO/SIO1</text>
<text x="77.2" y="53.1">SIO2</text>
<text x="105" y="53.1">SCLK</text>
<text x="105.3" y="49.5">SIO3</text>
<text x="114.8" y="51.3">6</text>
<text x="278.4" y="51.3">1</text>
<text x="419" y="49.5">B1</text>
<text x="419" y="53.1">B2</text>
<text x="424.6" y="51.3">IOL_2A</text>
<text x="100.4" y="56.6">SI/SIO0</text>
<text x="114.8" y="54.8">5</text>
<text x="418.9" y="56.6">C4</text>
<text x="424.6" y="54.8">IOL_2B</text>
<text x="424.6" y="58.3">IOL_4A</text>
<text x="418.9" y="60.1">C3</text>
<text x="418.9" y="63.6">C2</text>
<text x="424.6" y="61.9">IOL_4B</text>
<text x="424.6" y="65.4">IOL_5A</text>
<text x="418.9" y="67.2">C1</text>
<text x="419.1" y="70.7">E1</text>
<text x="424.6" y="68.9">IOL_5B</text>
<text x="418.7" y="74.2">D1</text>
<text x="418.7" y="77.8">D2</text>
<text x="424.6" y="72.5">IOL_8A</text>
<text x="424.6" y="76">IOL_8B</text>
<text x="418.7" y="81.3">D3</text>
<text x="424.6" y="79.5">IOL_9A</text>
<text x="424.6" y="83">IOL_9B</text>
<text x="419.1" y="84.8">E2</text>
<text x="419.1" y="88.3">E3</text>
<text x="424.6" y="86.6">IOL_10A</text>
<text x="419.3" y="91.9">F1</text>
<text x="419.3" y="95.4">F2</text>
<text x="424.6" y="90.1">IOL_10B</text>
<text x="424.6" y="93.6">IOL_12A</text>
<text x="419.3" y="98.9">F4</text>
<text x="424.6" y="97.2">IOL_12B</text>
<text x="424.6" y="100.7">IOL_13A</text>
<text x="478.7" y="98.9">IOT_225</text>
<text x="494.1" y="97.2">A1</text>
<text x="77.2" y="104.2">1</text>
<text x="77.2" y="107.7">2</text>
<text x="80.7" y="106">CS#</text>
<text x="107.8" y="107.7">7</text>
<text x="418.7" y="106">G1</text>
<text x="419.3" y="102.4">F3</text>
<text x="424.6" y="104.2">IOL_13B_GBIN7</text>
<text x="424.6" y="107.7">IOL_14A_GBIN6</text>
<text x="77.2" y="111.3">3</text>
<text x="80.7" y="109.5">DO</text>
<text x="80.7" y="113">WP#</text>
<text x="94.6" y="109.5">HOLD#</text>
<text x="100.1" y="113">CLK</text>
<text x="107.8" y="111.3">6</text>
<text x="418.7" y="109.5">G2</text>
<text x="418.7" y="113">G3</text>
<text x="424.6" y="111.3">IOL_14B</text>
<text x="102.5" y="116.6">DI</text>
<text x="107.8" y="114.8">5</text>
<text x="418.8" y="116.6">H3</text>
<text x="424.6" y="114.8">IOL_17A</text>
<text x="424.6" y="118.3">IOL_17B</text>
<text x="478.7" y="116.6">IOT_223</text>
<text x="494.1" y="114.8">A3</text>
<text x="418.8" y="120.1">H1</text>
<text x="418.8" y="123.6">H2</text>
<text x="424.6" y="121.8">IOL_18A</text>
<text x="424.6" y="125.4">IOL_18B</text>
<text x="478.7" y="123.6">IOT_222</text>
<text x="494.1" y="121.8">A2</text>
<text x="418.9" y="130.7">K1</text>
<text x="419.7" y="127.1">J1</text>
<text x="424.6" y="128.9">IOL_23A</text>
<text x="478.7" y="130.7">IOT_221</text>
<text x="494.1" y="128.9">B3</text>
<text x="418.9" y="134.2">K2</text>
<text x="419.7" y="137.7">J2</text>
<text x="424.6" y="132.4">IOL_23B</text>
<text x="424.6" y="136">IOL_25A</text>
<text x="478.7" y="137.7">IOT_212</text>
<text x="478.7" y="134.2">IOT_219</text>
<text x="494.1" y="136">D5</text>
<text x="494.1" y="132.4">B4</text>
<text x="419.4" y="141.3">L1</text>
<text x="424.6" y="139.5">IOL_25B</text>
<text x="424.6" y="143">IOB_56</text>
<text x="478.7" y="141.3">IOT_211</text>
<text x="494.1" y="143">B5</text>
<text x="494.1" y="139.5">A4</text>
<text x="419.4" y="148.3">L2</text>
<text x="419.7" y="144.8">J3</text>
<text x="424.6" y="146.5">IOB_57</text>
<text x="478.7" y="148.3">IOT_207</text>
<text x="478.7" y="144.8">IOT_208</text>
<text x="494.1" y="146.5">A5</text>
<text x="418.9" y="151.8">K3</text>
<text x="419.7" y="155.4">J4</text>
<text x="424.6" y="150.1">IOB_61</text>
<text x="424.6" y="153.6">IOB_63</text>
<text x="466.4" y="155.4">IOT_198_GBIN0</text>
<text x="478.7" y="151.8">IOT_206</text>
<text x="494.1" y="153.6">B6</text>
<text x="494.1" y="150.1">A6</text>
<text x="419.4" y="158.9">L3</text>
<text x="424.6" y="157.1">IOB_64</text>
<text x="424.6" y="160.7">IOB_71</text>
<text x="466.4" y="158.9">IOT_197_GBIN1</text>
<text x="494.1" y="157.1">B7</text>
<text x="418.9" y="165.9">K4</text>
<text x="419.4" y="162.4">L4</text>
<text x="424.6" y="164.2">IOB_72</text>
<text x="424.6" y="167.7">IOB_73</text>
<text x="494.1" y="167.7">A7</text>
<text x="418.9" y="173">K5</text>
<text x="419.7" y="169.5">J5</text>
<text x="424.6" y="171.2">IOB_78</text>
<text x="478.7" y="173">IOT_191</text>
<text x="478.7" y="169.5">IOT_192</text>
<text x="494.1" y="171.2">C7</text>
<text x="419.4" y="176.5">L5</text>
<text x="424.6" y="174.8">IOB_79</text>
<text x="424.6" y="178.3">IOB_81_GBIN5</text>
<text x="478.7" y="176.5">IOT_190</text>
<text x="494.1" y="178.3">D7</text>
<text x="494.1" y="174.8">A8</text>
<text x="146.2" y="183.6">1</text>
<text x="150.6" y="185">1</text>
<text x="173.4" y="185">48</text>
<text x="179.9" y="183.6">48</text>
<text x="418.9" y="180.1">K6</text>
<text x="424.6" y="181.8">IOB_82_GBIN4</text>
<text x="478.7" y="183.6">IOT_179</text>
<text x="478.7" y="180.1">IOT_181</text>
<text x="494.1" y="185.3">A9</text>
<text x="494.1" y="181.8">C8</text>
<text x="146.2" y="187.1">2</text>
<text x="146.2" y="190.6">3</text>
<text x="150.6" y="188.5">2</text>
<text x="173.4" y="188.5">47</text>
<text x="179.9" y="190.6">46</text>
<text x="179.9" y="187.1">47</text>
<text x="419.7" y="190.6">J7</text>
<text x="478.7" y="190.6">IOT_177</text>
<text x="478.7" y="187.1">IOT_178</text>
<text x="494.1" y="188.9">B8</text>
<text x="146.2" y="194.2">4</text>
<text x="146.2" y="197.7">5</text>
<text x="150.6" y="192.1">3</text>
<text x="150.6" y="195.6">4</text>
<text x="173.4" y="195.6">45</text>
<text x="173.4" y="192.1">46</text>
<text x="179.9" y="197.7">44</text>
<text x="179.9" y="194.2">45</text>
<text x="418.8" y="194.2">H7</text>
<text x="418.9" y="197.7">K7</text>
<text x="424.6" y="192.4">IOB_86</text>
<text x="424.6" y="195.9">IOB_87</text>
<text x="478.7" y="197.7">IOT_172</text>
<text x="478.7" y="194.2">IOT_174</text>
<text x="494.1" y="195.9">C9</text>
<text x="494.1" y="192.4">B9</text>
<text x="146.2" y="201.2">6</text>
<text x="150.6" y="199.1">5</text>
<text x="150.6" y="202.6">6</text>
<text x="173.4" y="202.6">43</text>
<text x="173.4" y="199.1">44</text>
<text x="179.9" y="201.2">43</text>
<text x="419.7" y="201.2">J8</text>
<text x="424.6" y="199.5">IOB_89</text>
<text x="424.6" y="203">IOB_91</text>
<text x="478.7" y="201.2">IOT_170</text>
<text x="494.1" y="203">A11</text>
<text x="494.1" y="199.5">A10</text>
<text x="146.2" y="204.8">7</text>
<text x="146.2" y="208.3">8</text>
<text x="150.6" y="206.2">7</text>
<text x="150.6" y="209.7">8</text>
<text x="173.4" y="209.7">41</text>
<text x="173.4" y="206.2">42</text>
<text x="179.9" y="208.3">41</text>
<text x="179.9" y="204.8">42</text>
<text x="419.4" y="204.8">L7</text>
<text x="419.4" y="208.3">L8</text>
<text x="424.6" y="206.5">IOB_94</text>
<text x="478.7" y="204.8">IOT_168</text>
<text x="144.1" y="215.3">10</text>
<text x="146.2" y="211.8">9</text>
<text x="150.6" y="213.2">9</text>
<text x="173.4" y="213.2">40</text>
<text x="179.9" y="215.3">39</text>
<text x="179.9" y="211.8">40</text>
<text x="418.8" y="211.8">H9</text>
<text x="418.9" y="215.3">K8</text>
<text x="424.6" y="210">IOB_103_CBSEL0</text>
<text x="424.6" y="213.6">IOB_104_CBSEL1</text>
<text x="478.5" y="215.3">IOR_161</text>
<text x="494.1" y="213.6">B11</text>
<text x="144.1" y="218.9">11</text>
<text x="150.6" y="216.7">10</text>
<text x="150.6" y="220.3">11</text>
<text x="173.4" y="220.3">38</text>
<text x="173.4" y="216.7">39</text>
<text x="179.9" y="218.9">38</text>
<text x="419.4" y="218.9">L9</text>
<text x="424.6" y="217.1">CDONE</text>
<text x="424.6" y="220.6">CRESET_B</text>
<text x="478.5" y="218.9">IOR_160</text>
<text x="494.1" y="220.6">D10</text>
<text x="494.1" y="217.1">C11</text>
<text x="144.1" y="222.4">12</text>
<text x="144.1" y="225.9">13</text>
<text x="150.6" y="223.8">12</text>
<text x="150.6" y="227.3">13</text>
<text x="173.4" y="227.3">36</text>
<text x="173.4" y="223.8">37</text>
<text x="179.9" y="225.9">36</text>
<text x="179.9" y="222.4">37</text>
<text x="418.9" y="222.4">K9</text>
<text x="419.7" y="225.9">J9</text>
<text x="424.6" y="224.2">IOB_105_SDO</text>
<text x="424.6" y="227.7">IOB_106_SDI</text>
<text x="478.5" y="225.9">IOR_152</text>
<text x="478.5" y="222.4">IOR_154</text>
<text x="494.1" y="227.7">E11</text>
<text x="494.1" y="224.2">D11</text>
<text x="144.1" y="229.4">14</text>
<text x="144.1" y="233">15</text>
<text x="150.6" y="230.9">14</text>
<text x="173.4" y="230.9">35</text>
<text x="179.9" y="233">34</text>
<text x="179.9" y="229.4">35</text>
<text x="424.6" y="231.2">IOB_107_SCK</text>
<text x="478.5" y="233">IOR_147</text>
<text x="478.5" y="229.4">IOR_148</text>
<text x="494.1" y="231.2">D9</text>
<text x="144.1" y="236.5">16</text>
<text x="150.6" y="234.4">15</text>
<text x="150.6" y="237.9">16</text>
<text x="173.4" y="237.9">33</text>
<text x="173.4" y="234.4">34</text>
<text x="179.9" y="236.5">33</text>
<text x="424.6" y="234.7">IOB_108_SS</text>
<text x="478.5" y="236.5">IOR_146</text>
<text x="494.1" y="238.3">E9</text>
<text x="494.1" y="234.7">E8</text>
<text x="144.1" y="240">17</text>
<text x="144.1" y="243.6">18</text>
<text x="150.6" y="241.4">17</text>
<text x="150.6" y="245">18</text>
<text x="173.4" y="245">31</text>
<text x="173.4" y="241.4">32</text>
<text x="179.9" y="243.6">31</text>
<text x="179.9" y="240">32</text>
<text x="416.9" y="243.6">K11</text>
<text x="417.7" y="240">J11</text>
<text x="424.6" y="241.8">IOR_114</text>
<text x="424.6" y="245.3">IOR_115</text>
<text x="466.1" y="243.6">IOR_141_GBIN2</text>
<text x="478.5" y="240">IOR_144</text>
<text x="494.1" y="245.3">F11</text>
<text x="494.1" y="241.8">E10</text>
<text x="144.1" y="247.1">19</text>
<text x="144.1" y="250.6">20</text>
<text x="150.6" y="248.5">19</text>
<text x="173.4" y="248.5">30</text>
<text x="179.9" y="250.6">29</text>
<text x="179.9" y="247.1">30</text>
<text x="416.7" y="247.1">H10</text>
<text x="417.7" y="250.6">J10</text>
<text x="424.6" y="248.8">IOR_116</text>
<text x="466.1" y="247.1">IOR_140_GBIN3</text>
<text x="478.5" y="250.6">IOR_137</text>
<text x="494.1" y="248.8">F9</text>
<text x="144.1" y="254.1">21</text>
<text x="144.1" y="257.7">22</text>
<text x="150.6" y="252">20</text>
<text x="150.6" y="255.6">21</text>
<text x="173.4" y="255.6">28</text>
<text x="173.4" y="252">29</text>
<text x="179.9" y="257.7">27</text>
<text x="179.9" y="254.1">28</text>
<text x="416.7" y="257.7">H11</text>
<text x="418.7" y="254.1">G8</text>
<text x="424.6" y="252.4">IOR_117</text>
<text x="424.6" y="255.9">IOR_118</text>
<text x="478.5" y="257.7">IOR_129</text>
<text x="478.5" y="254.1">IOR_136</text>
<text x="494.1" y="255.9">G11</text>
<text x="494.1" y="252.4">F10</text>
<text x="144.1" y="261.2">23</text>
<text x="150.6" y="259.1">22</text>
<text x="150.6" y="262.6">23</text>
<text x="173.4" y="262.6">26</text>
<text x="173.4" y="259.1">27</text>
<text x="179.9" y="261.2">26</text>
<text x="416.7" y="261.2">G10</text>
<text x="424.6" y="259.4">IOR_119</text>
<text x="424.6" y="263">IOR_120</text>
<text x="478.5" y="261.2">IOR_128</text>
<text x="494.1" y="259.4">G9</text>
<text x="144.1" y="264.7">24</text>
<text x="150.6" y="266.1">24</text>
<text x="173.4" y="266.1">25</text>
<text x="179.9" y="264.7">25</text>
<text x="86" y="310.6">4</text>
<text x="113.1" y="310.6">3</text>
<text x="86" y="317.6">6</text>
<text x="86" y="314.1">5</text>
<text x="89.5" y="315.9">IN</text>
<text x="89.5" y="312.3">EN1</text>
<text x="105.2" y="312.3">EN2</text>
<text x="113.1" y="317.6">1</text>
<text x="89.5" y="319.4">OUT1</text>
<text x="102.8" y="319.4">OUT2</text>
</g>
<g font-size="3.2" fill="#f00">
<text x="106.7" y="46">VCC</text>
<text x="114.8" y="44.2">8</text>
<text x="478.1" y="53.1">VCCIO_3</text>
<text x="494.1" y="51.3">G4</text>
<text x="478.1" y="56.6">VCCIO_3</text>
<text x="494.1" y="58.3">H6</text>
<text x="494.1" y="54.8">E4</text>
<text x="478.1" y="63.6">VCCIO_1</text>
<text x="478.1" y="60.1">VCCIO_2</text>
<text x="494.1" y="65.4">D6</text>
<text x="494.1" y="61.9">F8</text>
<text x="478.1" y="67.2">VCCIO_0</text>
<text x="486" y="70.7">VCC</text>
<text x="494.1" y="68.9">H4</text>
<text x="486" y="77.8">VCC</text>
<text x="486" y="74.2">VCC</text>
<text x="494.1" y="76">D4</text>
<text x="494.1" y="72.5">H8</text>
<text x="486" y="81.3">VCC</text>
<text x="494.1" y="79.5">D8</text>
<text x="99.7" y="106">VCC</text>
<text x="107.8" y="104.2">8</text>
<text x="478.5" y="165.9">VCCPLL1</text>
<text x="494.1" y="164.2">C6</text>
<text x="419.7" y="187.1">J6</text>
<text x="424.6" y="188.9">VCCPLL0</text>
<text x="476.5" y="208.3">VPP_FAST</text>
<text x="494.1" y="206.5">B10</text>
<text x="478.4" y="211.8">VPP_2V5</text>
<text x="494.1" y="210">C10 +3.3VDC</text>
<text x="424.6" y="238.3">VCC_SPI</text>
</g>
</svg>
